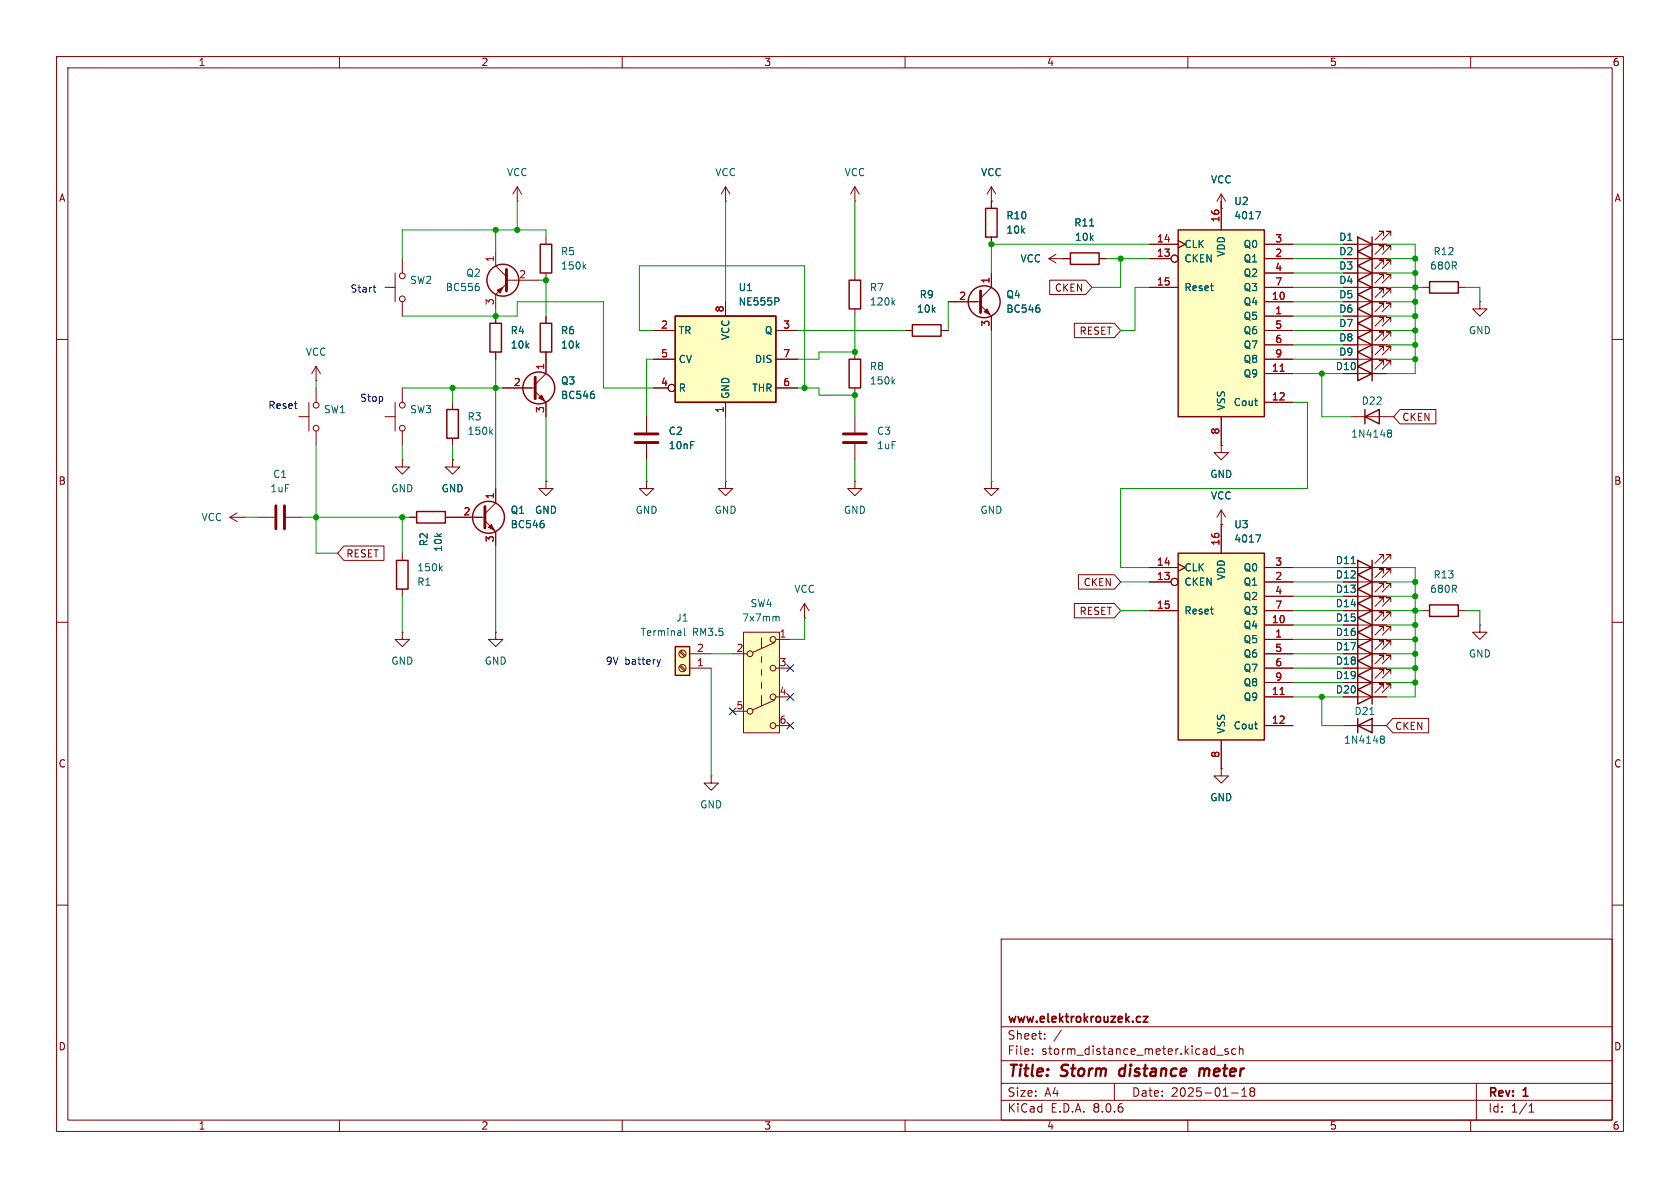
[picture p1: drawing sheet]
<svg xmlns="http://www.w3.org/2000/svg" width="297mm" height="210mm" viewBox="0 0 297 210" stroke-linecap="round" stroke-linejoin="round" font-family="sans-serif">
<g fill="none" stroke="#840000" stroke-width=".18">
<path d="M10 10h277v190h-277zM12 12h273v186h-273zM60 10v2M110 10v2M160 10v2M210 10v2M260 10v2M10 60h2M151.1 48.3v1.2M151.1 54.6v1.3M160 58.4h1.3M166.4 58.4h1.2"/>
<path d="M285 60h2M68.1 73.7h1.7M69.8 71.1v5.1M71.1 68.6v2.5M71.1 76.2v2.5M114.3 73.7v2.8M114.3 78.5v2.8M151.1 73.7v2.8M151.1 78.5v2.8M71.1 81.3v1.3h1.3l-1.3 1.2-1.3-1.2h1.3M71.1 81.3h.1M114.3 85.1v1.3h1.3l-1.3 1.2-1.3-1.2h1.3"/>
<path d="M114.3 85.1h.1M10 110h2M251.5 108h1.2M257.8 108h1.3M261.6 110.5v1.3h1.3l-1.3 1.2-1.3-1.2h1.3M261.6 110.5h.1M285 110h2M10 160h2M285 160h2M177 166h108v32h-108zM60 198v2M110 198v2"/>
<path d="M160 198v2M177 194.5h108M177 191.5h108M177 187.5h108M177 181.5h108M182.5 186.3v.1M182.5 185.5v.1M184.7 183.6v.1M184.7 182.8v.1M187.6 182.1l-1.3 2M197 191.5v3M210 198v2"/>
<path d="M215.1 186.5h1.1M217.1 185.5l-.4-.1-.2 .2 .1 .2 .5 .2v.3h-.6M217.7 193.2h1.2M218.5 185.5l-.5-.1-.3 .3v.4l.2 .2h.6M219.1 185.5l.2-.1 .4 .1v.9M219.1 184.9v1.5M219.5 193.8h.9M219.5 192.7l.5-.4v1.5M221.2 192.9l-.2 .3v.3l.2 .3 .5-.1 .1-.2-.1-.4-.2-.2M221.2 192.9l-.2-.2 .2-.4 .5 .1 .1 .2-.3 .3M221.2 192.9h.3M260 198v2"/>
<path d="M261 191.5v6.5M270.3 196.6h.9M270.3 195.5l.4-.4v1.5"/>
<circle cx="71.1" cy="71.6" r=".51"/>
<circle cx="71.1" cy="75.7" r=".51"/>
</g>
<path d="M198 189.1l-.2 .7 .4 .4M212.1 188.9l-.1 1.3M212.9 189a.57 .57 0 0 0-.8 .1M213 189.2l-.2 1" fill="none" stroke="#840000" stroke-width=".4"/>
<path d="M202.1 179.7h.8l-.8 1h.8" fill="none" stroke="#840000" stroke-width=".3"/>
<path d="M112.3 78.2h4M112.3 76.7h4M149.1 78.2h4.1M149.1 76.7h4.1" fill="none" stroke="#840000" stroke-width=".51"/>
<path d="M150.1 49.5h2v5.1h-2zM161.3 57.4h5.1v2h-5.1zM252.7 106.9h5.1v2.1h-5.1z" fill="none" stroke="#840000" stroke-width=".25"/>
<path d="M157.8 53.4l.4 .5M158.2 53.1l-.5 .5" fill="none" stroke="#006464" stroke-width=".18"/>
<path d="M119.4 55.9h17.8v15.2h-17.8z" fill="#ffffc2"/>
<path d="M119.4 55.9h17.8v15.2h-17.8zM189.2 44.7h5.1v2h-5.1z" fill="none" stroke="#840000" stroke-width=".25"/>
<g fill="none" stroke="#840000" stroke-width=".18">
<path d="M115.6 58.4h3.8M128.3 53.3v2.6M137.2 58.4h3.8M185.4 45.7h3.8M185.4 45.7l1.3 .8M186.7 45l-1.3 .7M188 45.7h.1M194.3 45.7h1.3M115.6 68.6h2.5M115.6 63.5h3.8M128.3 71.1v2.6M137.2 68.6h3.8"/>
<path d="M137.2 63.5h3.8M142.2 109.2h.1M142.2 106.7l-.7 1.3M142.2 106.7v2.5M142.2 106.7l.8 1.3"/>
<circle cx="118.7" cy="68.6" r=".63"/>
</g>
<path d="M192.6 39.9h.8M137.6 52.7l.1 .2-.1 .4" fill="none" stroke="#006464" stroke-width=".18"/>
<path d="M119.4 114.3h2.5v5.1h-2.5z" fill="#ffffc2"/>
<path d="M240 41.9l2.6 1.3-2.6 1.3zM242.6 41.9v2.6M119.4 114.3h2.5v5.1h-2.5z" fill="none" stroke="#840000" stroke-width=".25"/>
<g fill="none" stroke="#840000" stroke-width=".18">
<path d="M237.5 43.2h7.6M244.6 41.7v-.8h-.8h.8l-1.5 1.5M245.9 41.7v-.8h-.8h.8l-1.6 1.5M120.1 115.2l.9 .9M120.1 117.8l.9 .8M120.3 115.1l.9 .8M120.3 117.6l.9 .8M121.9 118.1h3.8M121.9 115.6h3.8M125.7 137.2v1.2h1.3l-1.3 1.3-1.2-1.3h1.2M125.7 137.2h.1"/>
<circle cx="120.6" cy="118.1" r=".63"/>
<circle cx="120.6" cy="115.6" r=".63"/>
</g>
<path d="M121 111.1v1.1l.2 .1" fill="none" stroke="#006464" stroke-width=".18"/>
<path d="M131.4 111.8h6.4v17.7h-6.4z" fill="#ffffc2"/>
<g fill="none" stroke="#840000" stroke-width=".18">
<path d="M128.3 35.6h.1M128.3 33l-.8 1.3M128.3 33v2.6M128.3 33l.7 1.3M151.1 35.6h.1M151.1 33l-.7 1.3M151.1 33v2.6M151.1 33l.8 1.3M215.9 36.8h.1M215.9 34.3l-.8 1.3M215.9 34.3v2.5M215.9 34.3l.8 1.3"/>
<path d="M244.6 59.4v-.7h-.8h.8l-1.5 1.5M245.9 59.4v-.7h-.8h.8l-1.6 1.5M88.9 68.6h5.7M94.6 69.2l1.9 1.9v2.6M96.5 63.5v2.5l-1.9 1.9M237.5 61h7.6M129.5 115.6h2.6M131.4 111.8h6.4v17.7h-6.4zM134.6 112.8v1.8M134.6 116.1v1M134.6 118.4v1M137 113.6l-3.9 1.7"/>
<path d="M137.2 113h2.5M137.2 118.1h2.5M129.5 125.7h2.6M134.6 120.7v1M134.6 122.9v1.8M137 123.7l-3.9 1.8M137.2 123.2h2.5M137.2 128.3h2.5"/>
<circle cx="132.6" cy="115.6" r=".51"/>
<circle cx="136.7" cy="118.1" r=".51"/>
<circle cx="136.7" cy="113" r=".51"/>
<circle cx="132.6" cy="125.7" r=".51"/>
<circle cx="136.7" cy="123.2" r=".51"/>
<circle cx="136.7" cy="128.3" r=".51"/>
</g>
<path d="M105 69.7l.1 .2-.1 .5M137.4 109l.3 .1v.7" fill="none" stroke="#006464" stroke-width=".18"/>
<g fill="none" stroke="#840000" stroke-width=".25">
<path d="M240 59.7l2.6 1.3-2.6 1.2zM242.6 59.7v2.5"/>
<circle cx="95.2" cy="68.6" r="2.82"/>
</g>
<path d="M94.6 66.7v3.8" fill="none" stroke="#840000" stroke-width=".51"/>
<path d="M95.8 69.9l.5 1-1.1-.5z" fill="#840000" stroke="#840000" stroke-width=".18"/>
<path d="M208.3 40.6h15.2v33.1h-15.2z" fill="#ffffc2"/>
<g fill="none" stroke="#840000" stroke-width=".25">
<path d="M174.2 36.8h2.1v5.1h-2.1zM86.6 57.2h2v5h-2zM95.5 57.2h2v5h-2zM95.5 43.2h2v5.1h-2zM208.3 40.6h15.2v33.1h-15.2zM240 49.5l2.6 1.3-2.6 1.3zM240 57.2l2.6 1.2-2.6 1.3zM240 52.1l2.6 1.2-2.6 1.3zM240 54.6l2.6 1.3-2.6 1.3zM240 44.5l2.6 1.2-2.6 1.3zM242.6 44.5v2.5M242.6 49.5v10.2"/>
<path d="M252.7 49.8h5.1v2h-5.1zM79 72.4h2v5.1h-2zM150.1 63.5h2v5.1h-2zM240 64.8l2.6 1.2-2.6 1.3zM240 62.2l2.6 1.3-2.6 1.3zM241.3 73.7l2.5-1.3v2.5zM241.3 72.4v2.5M242.6 62.2v5.1M70.1 99.1h2v5h-2zM73.7 90.4h5v2.1h-5zM240 99.1l2.6 1.2-2.6 1.3zM242.6 99.1v25.4"/>
<path d="M240 119.4l2.6 1.3-2.6 1.2zM240 104.1l2.6 1.3-2.6 1.3zM240 109.2l2.6 1.3-2.6 1.3zM240 101.6l2.6 1.3-2.6 1.2zM240 106.7l2.6 1.3-2.6 1.2zM240 111.8l2.6 1.2-2.6 1.3zM240 116.8l2.6 1.3-2.6 1.3zM240 114.3l2.6 1.3-2.6 1.2zM240 121.9l2.6 1.3-2.6 1.3zM240 128.3l2.6-1.3v2.5zM240 127v2.5"/>
<circle cx="88.9" cy="49.5" r="2.82"/>
<circle cx="174" cy="53.3" r="2.82"/>
<circle cx="86.4" cy="91.4" r="2.82"/>
</g>
<g fill="none" stroke="#840000" stroke-width=".18">
<path d="M91.4 35.6h.1M91.4 33l-.7 1.3M91.4 33v2.6M91.4 33l.8 1.3M175.3 35.6h.1M175.3 33v3.8M175.3 33l-.8 1.3M175.3 33l.7 1.3M215.9 35.6v5M68.1 50.8h1.7M69.8 48.3v5M71.1 45.7v2.6"/>
<path d="M71.1 53.3v2.6M87.6 44.5v2.5l1.9 1.9M87.6 55.9v1.3M89.5 50.2l-1.9 1.9v2.5M89.5 49.5h5.7M96.5 41.9v1.3M96.5 48.3v1.2M96.5 55.9v1.3M167.6 53.3h5.8M173.4 54l1.9 1.9v2.5M175.3 48.3v2.5l-1.9 1.9M175.3 41.9v1.3"/>
<path d="M203.2 45.7h3.8M203.2 43.2h5.1M203.2 50.8h5.1M208.3 42.5l1.2 .7-1.2 .6M223.5 55.9h5.1M223.5 53.3h5.1M223.5 45.7h5.1M223.5 43.2h5.1M223.5 50.8h5.1M223.5 48.3h5.1M223.5 58.4h5.1M237.5 55.9h7.6"/>
<path d="M237.5 53.3h7.6M237.5 45.7h7.6M237.5 50.8h7.6M237.5 58.4h7.6M244.6 49.3v-.8h-.8h.8l-1.5 1.5M244.6 56.9v-.8h-.8h.8l-1.5 1.6M244.6 51.8v-.7h-.8h.8l-1.5 1.5M244.6 54.4v-.8h-.8h.8l-1.5 1.5M244.6 44.2v-.8h-.8h.8l-1.5 1.6M245.9 49.3v-.8h-.8h.8l-1.6 1.5M245.9 56.9v-.8h-.8h.8l-1.6 1.6M245.9 51.8v-.7h-.8h.8l-1.6 1.5"/>
<path d="M245.9 54.4v-.8h-.8h.8l-1.6 1.5M245.9 44.2v-.8h-.8h.8l-1.6 1.6M251.5 50.8h1.2M257.8 50.8h1.3M261.6 53.3v1.3h1.3l-1.3 1.3-1.3-1.3h1.3M261.6 53.3h.1M52.8 73.7h1.8M54.6 71.1v5.1M55.9 67.3h.1M55.9 64.8v2.5M55.9 68.6v2.5M55.9 76.2v2.5"/>
<path d="M55.9 64.8l-.8 1.2M55.9 64.8l.7 1.2M80 71.1v1.3M80 77.5v1.2M87.6 62.2v1.3M96.5 62.2v1.3M151.1 62.2v1.3M151.1 68.6v1.3M215.9 78.7v1.3h1.3l-1.3 1.3-1.3-1.3h1.3M215.9 78.7h.1M215.9 73.7v5M223.5 66h5.1"/>
<path d="M223.5 71.1h5.1M223.5 61h5.1M223.5 63.5h5.1M237.5 66h7.6M237.5 63.5h7.6M238.8 73.7h7.6M244.6 64.5v-.7h-.8h.8l-1.5 1.5M244.6 62v-.8h-.8h.8l-1.5 1.5M245.9 64.5v-.7h-.8h.8l-1.6 1.5M245.9 62v-.8h-.8h.8l-1.6 1.5M40.6 91.4l1.3 .8M40.6 91.4h2.6"/>
<path d="M41.9 90.7l-1.3 .7M43.2 91.4h.1M45.7 91.4h2.8M50.5 91.4h2.8M71.1 97.8v1.3M72.4 91.4h1.3M78.7 91.4h7M80 81.3v1.3h1.3l-1.3 1.2-1.3-1.2h1.3M80 81.3h.1M85.7 92.1l1.9 1.9v2.5M87.6 86.4v2.5l-1.9 1.9M96.5 85.1v1.3h1.3l-1.3 1.2-1.3-1.2h1.3"/>
<path d="M96.5 85.1h.1M151.1 85.1v1.3h1.3l-1.3 1.2-1.2-1.2h1.2M151.1 85.1h.1M175.3 85.1v1.3h1.2l-1.2 1.2-1.3-1.2h1.3M175.3 85.1h.1M215.9 92.7h.1M215.9 90.2v2.5M215.9 90.2l-.8 1.2M215.9 90.2l.8 1.2M244.6 98.8v-.8h-.8h.8l-1.5 1.6M245.9 98.8v-.8h-.8h.8l-1.6 1.6M71.1 111.8v1.2h1.3l-1.3 1.3-1.3-1.3h1.3"/>
<path d="M71.1 111.8h.1M71.1 104.1v1.3M237.5 105.4h7.6M237.5 110.5h7.6M237.5 102.9h7.6M237.5 100.3h7.6M237.5 108h7.6M237.5 113h7.6M237.5 118.1h7.6M237.5 115.6h7.6M244.6 119.1v-.7h-.8h.8l-1.5 1.5M244.6 103.9v-.8h-.8h.8l-1.5 1.5"/>
<path d="M244.6 109v-.8h-.8h.8l-1.5 1.5M244.6 101.3v-.7h-.8h.8l-1.5 1.5M244.6 106.4v-.7h-.8h.8l-1.5 1.5M244.6 111.5v-.8h-.8h.8l-1.5 1.6M244.6 116.6v-.8h-.8h.8l-1.5 1.5M244.6 114v-.7h-.8h.8l-1.5 1.5M245.9 119.1v-.7h-.8h.8l-1.6 1.5M245.9 103.9v-.8h-.8h.8l-1.6 1.5M245.9 109v-.8h-.8h.8l-1.6 1.5M245.9 101.3v-.7h-.8h.8l-1.6 1.5M245.9 106.4v-.7h-.8h.8l-1.6 1.5M245.9 111.5v-.8h-.8h.8l-1.6 1.6"/>
<path d="M245.9 116.6v-.8h-.8h.8l-1.6 1.5M245.9 114v-.7h-.8h.8l-1.6 1.5M215.9 135.9v1.3h1.3l-1.3 1.2-1.3-1.2h1.3M215.9 135.9h.1M237.5 120.7h7.6M237.5 123.2h7.6M237.5 128.3h7.6M244.6 121.7v-.8h-.8h.8l-1.5 1.5M245.9 121.7v-.8h-.8h.8l-1.6 1.5"/>
<circle cx="71.1" cy="48.8" r=".51"/>
<circle cx="71.1" cy="52.8" r=".51"/>
<circle cx="207.6" cy="45.7" r=".63"/>
<circle cx="55.9" cy="75.7" r=".51"/>
<circle cx="55.9" cy="71.6" r=".51"/>
</g>
<path d="M226.3 65.6h.7" fill="none" stroke="#a90000" stroke-width=".18"/>
<g fill="none" stroke="#006464" stroke-width=".18">
<path d="M222 37.4h.9l-.6 1.3M84.6 50.7l.1 .1-.1 .5M103.2 47.1l.4 .5M103.6 46.7l-.5 .5M183.7 54.5l.1 .1-.1 .5M86.7 76.3l.4 .5M87.1 75.9l-.5 .5M157.8 67.4l.4 .5M158.2 67l-.5 .5M245.4 76.5l.1 .1M245.4 76.1l.4-.1 .2 .1v.2l-.2 .3M245.5 76.6h.3"/>
<path d="M245.5 76.6h-.1M245.8 76.6l.2 .2v.4l-.2 .1-.4-.1M96.1 92.6l.1 .1-.1 .5M238.9 99.6h.7M77.8 100.4l.4 .5M78.2 100.1l-.5 .4M242.2 126.3h.7M244.1 130.6l.2 .1M244.1 130.2l.4-.1 .2 .1v.2l-.2 .3M244.3 130.7h.2M244.3 130.7h-.2M244.5 130.7l.2 .2v.4l-.2 .1-.4-.1"/>
</g>
<path d="M89.5 47.6v3.8M173.4 51.4v3.8M48.8 89.4v4.1M50.3 89.4v4.1M85.7 89.5v3.8" fill="none" stroke="#840000" stroke-width=".51"/>
<g fill="#840000" stroke="#840000" stroke-width=".18">
<path d="M174 55.1l.5-.5 .5 1z"/>
<path d="M87.9 51.3l1-.5-.5 1z"/>
<path d="M86.9 92.7l.5 1-1-.5z"/>
</g>
<path d="M208.3 97.8h15.2v33h-15.2z" fill="#ffffc2"/>
<path d="M240 47l2.6 1.3-2.6 1.2zM242.6 47v2.5M208.3 97.8h15.2v33h-15.2z" fill="none" stroke="#840000" stroke-width=".25"/>
<g fill="none" stroke="#840000" stroke-width=".18">
<path d="M175.3 35.6h.1M175.3 35.6v1.2M215.9 36.8h.1M215.9 35.6v5M87.6 55.9v1.3M96.5 55.9v1.3M115.6 58.4h3.8M128.3 53.3v2.6M137.2 58.4h3.8M160 58.4h1.3M166.4 58.4h1.2M167.6 53.3h5.1"/>
<path d="M175.3 41.9v1.3M175.3 48.3v2.5M175.3 55.9v2.5M185.6 49.5h6.3l1.1 1.3-1.1 1.3h-6.3zM188 45.7h.1M188 45.7h1.2M189.9 57.1h7.1l1.1 1.3-1.1 1.3h-7.1zM194.3 45.7h1.3M203.2 45.7h3.8M203.2 43.2h5.1M203.2 50.8h5.1M208.3 42.5l1.2 .7-1.2 .6"/>
<path d="M223.5 48.3h5.1M223.5 58.4h5.1M223.5 45.7h5.1M223.5 53.3h5.1M223.5 43.2h5.1M223.5 55.9h5.1M223.5 50.8h5.1M237.5 48.3h7.6M237.5 58.4h2.5M237.5 45.7h2.5M237.5 53.3h2.5M237.5 43.2h2.5"/>
<path d="M237.5 55.9h2.5M237.5 50.8h2.5M242.6 58.4h2.5M242.6 45.7h2.5M242.6 53.3h2.5M242.6 43.2h2.5M242.6 55.9h2.5M242.6 50.8h2.5M244.6 46.7v-.7h-.8h.8l-1.5 1.5M245.9 46.7v-.7h-.8h.8l-1.6 1.5M87.6 62.2v1.3M88.9 68.6h5.1"/>
<path d="M96.5 62.2v3.8M96.5 71.1v2.6M114.3 73.7v2.8M114.3 78.5v2.8M115.6 63.5h3.8M115.6 68.6h2.5M128.3 71.1v2.6M137.2 63.5h3.8M137.2 68.6h3.8M215.9 78.7h.1M215.9 73.7v5M223.5 66h5.1"/>
<path d="M223.5 71.1h5.1M223.5 61h5.1M223.5 63.5h5.1M237.5 66h2.5M237.5 61h2.5M237.5 63.5h2.5M242.6 66h2.5M242.6 61h2.5M242.6 63.5h2.5M247.5 72.4h6.3v2.5h-6.3l-1.1-1.2zM60.8 96.5h7.1v2.6h-7.1l-1.1-1.3zM72.4 91.4h1.3"/>
<path d="M78.7 91.4h6.4M80 81.3h.1M87.6 86.4v2.5M87.6 94v2.5M96.5 85.1h.1M128.3 85.1v1.3h1.2l-1.2 1.2-1.3-1.2h1.3M128.3 85.1h.1M208.3 99.7l1.2 .6-1.2 .7M215.9 92.7h.1M215.9 92.7v5.1M87.6 111.8v1.2h1.3l-1.3 1.3-1.2-1.3h1.2M87.6 111.8h.1"/>
<path d="M189.9 106.7h7.1l1.1 1.3-1.1 1.2h-7.1zM190.7 101.6h6.3l1.1 1.3-1.1 1.2h-6.3zM203.2 102.9h3.8M203.2 100.3h5.1M203.2 108h5.1M223.5 113h5.1M223.5 110.5h5.1M223.5 102.9h5.1M223.5 100.3h5.1M223.5 108h5.1M223.5 105.4h5.1M223.5 115.6h5.1"/>
<path d="M223.5 118.1h5.1M237.5 113h2.5M237.5 110.5h2.5M237.5 102.9h2.5M237.5 100.3h2.5M237.5 108h2.5M237.5 105.4h2.5M237.5 115.6h2.5M237.5 118.1h2.5M242.6 113h2.5M242.6 110.5h2.5M242.6 102.9h2.5"/>
<path d="M242.6 100.3h2.5M242.6 108h2.5M242.6 105.4h2.5M242.6 115.6h2.5M242.6 118.1h2.5M215.9 135.9h.1M215.9 130.8v5.1M223.5 123.2h5.1M223.5 128.3h5.1M223.5 120.7h5.1M237.5 123.2h2.5M237.5 120.7h2.5"/>
<path d="M242.6 123.2h2.5M242.6 120.7h2.5M246.2 127h6.4v2.5h-6.4l-1.1-1.2z"/>
<circle cx="207.6" cy="45.7" r=".63"/>
<circle cx="118.7" cy="68.6" r=".63"/>
<circle cx="207.6" cy="102.9" r=".63"/>
</g>
<path d="M226.3 65.6h.7M226.3 122.8h.7" fill="none" stroke="#a90000" stroke-width=".18"/>
<path d="M192.6 39.9h.8M222 37.4h.9l-.6 1.3M137.6 52.7l.1 .2-.1 .4M183.7 54.5l.1 .1-.1 .5M105 69.7l.1 .2-.1 .5M96.1 92.6l.1 .1-.1 .5M222 94.6h.9l-.6 1.2M238.9 99.6h.7" fill="none" stroke="#006464" stroke-width=".18"/>
<path d="M66 50.8h.4M66.1 51.5l.3 .1M116.8 116.6l-.3 .8" fill="none" stroke="#0000c2" stroke-width=".18"/>
<g fill="none" stroke="#009600" stroke-width=".18">
<path d="M91.4 35.6v5M128.3 35.6v17.7M151.1 35.6v12.7M215.9 35.6v1.2M71.1 55.9h20.3v-2.6h15.3v15.3h8.9M87.6 40.6v3.9M87.6 54.6v1.3M95.2 49.5h1.3v6.4M96.5 41.9v-1.3h-25.4v5.1M115.6 58.4h-2.6v-11.4h29.2v21.6M141 58.4h19M151.1 55.9v6.3h-6.3v1.3h-3.8"/>
<path d="M167.6 53.3v5.1M175.3 58.4v26.7M195.6 45.7h7.6M198.1 45.7v5.1h-5.1M203.2 50.8h-2.5v7.6h-2.6M203.2 43.2h-27.9v5.1M228.6 45.7h8.9M228.6 50.8h8.9M228.6 58.4h8.9M228.6 53.3h8.9M228.6 55.9h8.9M228.6 43.2h8.9"/>
<path d="M228.6 48.3h8.9M245.1 45.7h5.1M245.1 50.8h6.4M245.1 58.4h5.1M245.1 43.2h5.1v22.8h-5.1M245.1 53.3h5.1M245.1 55.9h5.1M245.1 48.3h5.1M259.1 50.8h2.5v2.5M55.9 78.7v19.1h3.8M55.9 67.3v1.3M71.1 78.7v2.6"/>
<path d="M71.1 68.6h17.8M80 68.6v2.5M80 78.7v2.6M87.6 63.5v22.9M96.5 73.7v11.4M115.6 63.5h-1.3v10.2M128.3 73.7v11.4M141 68.6h3.8v1.3h6.3v3.8M228.6 63.5h8.9M228.6 71.1h2.5v15.3h-33v13.9h5.1M228.6 66h8.9M228.6 61h8.9"/>
<path d="M233.7 66v7.7h5.1M245.1 63.5h5.1M245.1 61h5.1M43.2 91.4h2.5M53.3 91.4h19.1M71.1 91.4v6.4M87.6 96.5v15.3M114.3 81.3v3.8M151.1 81.3v3.8M71.1 105.4v6.4M125.7 115.6h3.8M125.7 118.1v19.1"/>
<path d="M142.2 109.2v3.8h-2.5M198.1 108h5.1M198.1 102.9h5.1M228.6 108h8.9M228.6 100.3h8.9M228.6 115.6h8.9M228.6 118.1h8.9M228.6 113h8.9M228.6 110.5h8.9M228.6 105.4h8.9M228.6 102.9h8.9M245.1 100.3h5.1v22.9h-5.1"/>
<path d="M245.1 108h6.4M245.1 115.6h5.1M245.1 118.1h5.1M245.1 113h5.1M245.1 110.5h5.1M245.1 105.4h5.1M245.1 102.9h5.1M259.1 108h2.5v2.5M228.6 123.2h8.9M228.6 120.7h8.9M233.7 123.2v5.1h3.8M245.1 120.7h5.1"/>
</g>
<path d="M139.1 117.5l1.2 1.2M140.3 117.5l-1.2 1.2M128.9 125.1l1.2 1.2M130.1 125.1l-1.2 1.2M139.1 122.6l1.2 1.2M139.1 127.7l1.2 1.2M140.3 122.6l-1.2 1.2M140.3 127.7l-1.2 1.2" fill="none" stroke="#000084" stroke-width=".18"/>
<g fill="#009600" stroke="#009600" stroke-width=".18">
<circle cx="151.1" cy="62.2" r=".46"/>
<circle cx="142.2" cy="68.6" r=".46"/>
<circle cx="198.1" cy="45.7" r=".46"/>
<circle cx="175.3" cy="43.2" r=".46"/>
<circle cx="151.1" cy="69.9" r=".46"/>
<circle cx="233.7" cy="123.2" r=".46"/>
<circle cx="250.2" cy="53.3" r=".46"/>
<circle cx="250.2" cy="50.8" r=".46"/>
<circle cx="250.2" cy="48.3" r=".46"/>
<circle cx="250.2" cy="55.9" r=".46"/>
<circle cx="250.2" cy="45.7" r=".46"/>
<circle cx="55.9" cy="91.4" r=".46"/>
<circle cx="71.1" cy="91.4" r=".46"/>
<circle cx="80" cy="68.6" r=".46"/>
<circle cx="250.2" cy="113" r=".46"/>
<circle cx="250.2" cy="108" r=".46"/>
<circle cx="250.2" cy="102.9" r=".46"/>
<circle cx="250.2" cy="105.4" r=".46"/>
<circle cx="250.2" cy="118.1" r=".46"/>
<circle cx="250.2" cy="115.6" r=".46"/>
<circle cx="250.2" cy="120.7" r=".46"/>
<circle cx="250.2" cy="110.5" r=".46"/>
<circle cx="87.6" cy="55.9" r=".46"/>
<circle cx="87.6" cy="68.6" r=".46"/>
<circle cx="96.5" cy="49.5" r=".46"/>
<circle cx="87.6" cy="40.6" r=".46"/>
<circle cx="91.4" cy="40.6" r=".46"/>
<circle cx="233.7" cy="66" r=".46"/>
<circle cx="250.2" cy="63.5" r=".46"/>
<circle cx="250.2" cy="61" r=".46"/>
<circle cx="250.2" cy="58.4" r=".46"/>
</g>
<g font-size="2.8" fill="#840000">
<text x="178" y="190.9">Title:</text>
<text x="187.7" y="190.9">Storm</text>
<text x="198.7" y="190.9">distance</text>
<text x="213.6" y="190.9">meter</text>
</g>
<g font-size="2.1" fill="#840000">
<text x="178" y="184">Sheet:</text>
<text x="178" y="181.2">www.elektrokrouzek.cz</text>
<text x="178" y="186.7">File:</text>
<text x="184.1" y="186.7">storm_distance_meter.kicad_sch</text>
<text x="178" y="196.9">KiCad</text>
<text x="178" y="194.1">Size:</text>
<text x="184.7" y="194.1">A4</text>
<text x="185.7" y="196.9">E.D.A.</text>
<text x="193.3" y="196.9">8.0.6</text>
<text x="200" y="194.1">Date:</text>
<text x="207" y="194.1">2025-01-18</text>
<text x="263" y="194.3">Rev:</text>
<text x="263" y="196.9">Id:</text>
<text x="267.1" y="196.9">1/1</text>
<text x="269.4" y="194.3">1</text>
</g>
<g font-size="1.8" fill="#840000">
<text x="35" y="11.9">1</text>
<text x="85" y="11.9">2</text>
<text x="135" y="11.9">3</text>
<text x="185" y="11.9">4</text>
<text x="235" y="11.9">5</text>
<text x="285" y="11.9">6</text>
<text x="10.3" y="35.9">A</text>
<text x="285.3" y="35.9">A</text>
<text x="186.4" y="51.8">CKEN</text>
<text x="190.7" y="59.4">RESET</text>
<text x="247.8" y="74.6">CKEN</text>
<text x="10.3" y="85.9">B</text>
<text x="285.3" y="85.9">B</text>
<text x="61.1" y="98.7">RESET</text>
<text x="191.5" y="103.8">CKEN</text>
<text x="190.7" y="108.9">RESET</text>
<text x="246.5" y="129.2">CKEN</text>
<text x="10.3" y="135.9">C</text>
<text x="285.3" y="135.9">C</text>
<text x="10.3" y="185.9">D</text>
<text x="285.3" y="185.9">D</text>
<text x="35" y="199.9">1</text>
<text x="85" y="199.9">2</text>
<text x="135" y="199.9">3</text>
<text x="185" y="199.9">4</text>
<text x="235" y="199.9">5</text>
<text x="285" y="199.9">6</text>
</g>
<g font-size="1.8" fill="#006464">
<text x="89.5" y="31.3">VCC</text>
<text x="126.4" y="31.3">VCC</text>
<text x="149.2" y="31.3">VCC</text>
<text x="173.3" y="31.3">VCC</text>
<text x="214" y="32.6">VCC</text>
<text x="177.8" y="41.5">10k</text>
<text x="177.8" y="39">R10</text>
<text x="189.8" y="40.2">R11</text>
<text x="218.1" y="36.4">U2</text>
<text x="218.1" y="39">4017</text>
<text x="99.1" y="45.3">R5</text>
<text x="99.1" y="47.9">150k</text>
<text x="180.3" y="46.6">VCC</text>
<text x="189.9" y="42.8">10k</text>
<text x="209.3" y="46.6">CKEN</text>
<text x="209.3" y="44">CLK</text>
<text x="216.8" y="45.5" transform="rotate(-90 216.8 45.5)">VDD</text>
<text x="219.8" y="46.6">Q1</text>
<text x="219.8" y="44">Q0</text>
<text x="236.7" y="42.8">D1</text>
<text x="236.7" y="45.3">D2</text>
<text x="236.7" y="47.9">D3</text>
<text x="252.7" y="47.9">680R</text>
<text x="253.3" y="45.3">R12</text>
<text x="72.4" y="50.4">SW2</text>
<text x="78.7" y="51.7">BC556</text>
<text x="82.3" y="49.1">Q2</text>
<text x="130.5" y="51.7">U1</text>
<text x="153.7" y="51.7">R7</text>
<text x="162.5" y="52.9">R9</text>
<text x="177.8" y="52.9">Q4</text>
<text x="209.3" y="51.7">Reset</text>
<text x="219.8" y="49.1">Q2</text>
<text x="219.8" y="51.7">Q3</text>
<text x="236.7" y="50.4">D4</text>
<text x="236.7" y="52.9">D5</text>
<text x="90.2" y="59.3">R4</text>
<text x="99.1" y="59.3">R6</text>
<text x="119.9" y="59.3">TR</text>
<text x="130.5" y="54.2">NE555P</text>
<text x="135.1" y="59.3">Q</text>
<text x="153.7" y="54.2">120k</text>
<text x="162" y="55.5">10k</text>
<text x="177.8" y="55.5">BC546</text>
<text x="219.8" y="56.7">Q5</text>
<text x="219.8" y="54.2">Q4</text>
<text x="219.8" y="59.3">Q6</text>
<text x="236.7" y="58">D7</text>
<text x="236.7" y="55.5">D6</text>
<text x="259.6" y="59.3">GND</text>
<text x="54" y="63.1">VCC</text>
<text x="90.2" y="61.8">10k</text>
<text x="99.1" y="61.8">10k</text>
<text x="119.9" y="64.4">CV</text>
<text x="129.1" y="60.2" transform="rotate(-90 129.1 60.2)">VCC</text>
<text x="133.4" y="64.4">DIS</text>
<text x="153.7" y="65.6">R8</text>
<text x="219.8" y="61.8">Q7</text>
<text x="219.8" y="64.4">Q8</text>
<text x="236.1" y="65.6">D10</text>
<text x="236.7" y="60.6">D8</text>
<text x="236.7" y="63.1">D9</text>
<text x="99.1" y="70.7">BC546</text>
<text x="99.1" y="68.2">Q3</text>
<text x="119.9" y="69.4">R</text>
<text x="129.1" y="70.6" transform="rotate(-90 129.1 70.6)">GND</text>
<text x="132.9" y="69.4">THR</text>
<text x="153.7" y="68.2">150k</text>
<text x="218" y="72">Cout</text>
<text x="219.8" y="66.9">Q9</text>
<text x="240.6" y="71.7">D22</text>
<text x="57.2" y="73.3">SW1</text>
<text x="72.4" y="73.3">SW3</text>
<text x="82.6" y="74.5">R3</text>
<text x="82.6" y="77.1">150k</text>
<text x="118.1" y="77.1">C2</text>
<text x="154.9" y="77.1">C3</text>
<text x="216.8" y="72.6" transform="rotate(-90 216.8 72.6)">VSS</text>
<text x="238.8" y="77.6">1N4148</text>
<text x="118.1" y="79.6">10nF</text>
<text x="154.9" y="79.6">1uF</text>
<text x="47.7" y="87.2">1uF</text>
<text x="48.2" y="84.7">C1</text>
<text x="69.1" y="87.2">GND</text>
<text x="78" y="87.2">GND</text>
<text x="213.9" y="84.7">GND</text>
<text x="214" y="88.5">VCC</text>
<text x="35.5" y="92.3">VCC</text>
<text x="90.2" y="93.6">BC546</text>
<text x="90.2" y="91">Q1</text>
<text x="94.5" y="91">GND</text>
<text x="112.3" y="91">GND</text>
<text x="126.2" y="91">GND</text>
<text x="149.1" y="91">GND</text>
<text x="173.2" y="91">GND</text>
<text x="218.1" y="93.6">U3</text>
<text x="73.7" y="101.2">150k</text>
<text x="75.8" y="96.7" transform="rotate(-90 75.8 96.7)">R2</text>
<text x="78.3" y="97.6" transform="rotate(-90 78.3 97.6)">10k</text>
<text x="209.3" y="101.2">CLK</text>
<text x="218.1" y="96.1">4017</text>
<text x="219.8" y="101.2">Q0</text>
<text x="236.1" y="99.9">D11</text>
<text x="73.7" y="103.7">R1</text>
<text x="132.6" y="107.5">SW4</text>
<text x="140.3" y="105">VCC</text>
<text x="209.3" y="103.7">CKEN</text>
<text x="216.8" y="102.6" transform="rotate(-90 216.8 102.6)">VDD</text>
<text x="219.8" y="103.7">Q1</text>
<text x="219.8" y="106.3">Q2</text>
<text x="236.1" y="105">D13</text>
<text x="236.1" y="102.5">D12</text>
<text x="236.1" y="107.5">D14</text>
<text x="252.7" y="105">680R</text>
<text x="253.3" y="102.5">R13</text>
<text x="113.1" y="112.6">Terminal</text>
<text x="119.5" y="110.1">J1</text>
<text x="122.4" y="112.6">RM3.5</text>
<text x="131.1" y="110.1">7x7mm</text>
<text x="209.3" y="108.8">Reset</text>
<text x="219.8" y="113.9">Q5</text>
<text x="219.8" y="111.4">Q4</text>
<text x="219.8" y="108.8">Q3</text>
<text x="236.1" y="110.1">D15</text>
<text x="236.1" y="112.6">D16</text>
<text x="69.1" y="117.7">GND</text>
<text x="85.6" y="117.7">GND</text>
<text x="219.8" y="116.4">Q6</text>
<text x="219.8" y="119">Q7</text>
<text x="236.1" y="117.7">D18</text>
<text x="236.1" y="115.2">D17</text>
<text x="259.6" y="116.4">GND</text>
<text x="219.8" y="124.1">Q9</text>
<text x="219.8" y="121.5">Q8</text>
<text x="236.1" y="120.2">D19</text>
<text x="236.1" y="122.8">D20</text>
<text x="216.8" y="129.8" transform="rotate(-90 216.8 129.8)">VSS</text>
<text x="218" y="129.1">Cout</text>
<text x="237.5" y="131.7">1N4148</text>
<text x="239.4" y="126.6">D21</text>
<text x="123.7" y="143.1">GND</text>
<text x="213.9" y="141.8">GND</text>
</g>
<g font-size="1.8" fill="#a90000">
<text x="215.6" y="39.4" transform="rotate(-90 215.6 39.4)">16</text>
<text x="87.4" y="46.4" transform="rotate(-90 87.4 46.4)">1</text>
<text x="204.4" y="45.5">13</text>
<text x="204.4" y="42.9">14</text>
<text x="225.4" y="45.5">2</text>
<text x="225.4" y="42.9">3</text>
<text x="91.7" y="49.3">2</text>
<text x="169.5" y="53.1">2</text>
<text x="175" y="50.2" transform="rotate(-90 175 50.2)">1</text>
<text x="204.4" y="50.5">15</text>
<text x="224.7" y="53.1">10</text>
<text x="225.4" y="48">4</text>
<text x="225.4" y="50.5">7</text>
<text x="87.4" y="54" transform="rotate(-90 87.4 54)">3</text>
<text x="116.8" y="58.2">2</text>
<text x="128" y="55.3" transform="rotate(-90 128 55.3)">8</text>
<text x="138.4" y="58.2">3</text>
<text x="175" y="57.9" transform="rotate(-90 175 57.9)">3</text>
<text x="225.4" y="55.6">1</text>
<text x="225.4" y="58.2">5</text>
<text x="96.3" y="65.5" transform="rotate(-90 96.3 65.5)">1</text>
<text x="116.8" y="63.2">5</text>
<text x="138.4" y="63.2">7</text>
<text x="224.7" y="65.8">11</text>
<text x="225.4" y="60.7">6</text>
<text x="225.4" y="63.2">9</text>
<text x="90.7" y="68.3">2</text>
<text x="116.8" y="68.3">4</text>
<text x="138.4" y="68.3">6</text>
<text x="224.7" y="70.9">12</text>
<text x="96.3" y="73.1" transform="rotate(-90 96.3 73.1)">3</text>
<text x="128" y="73.1" transform="rotate(-90 128 73.1)">1</text>
<text x="215.6" y="76.9" transform="rotate(-90 215.6 76.9)">8</text>
<text x="87.4" y="88.3" transform="rotate(-90 87.4 88.3)">1</text>
<text x="81.8" y="91.2">2</text>
<text x="87.4" y="96" transform="rotate(-90 87.4 96)">3</text>
<text x="204.4" y="100.1">14</text>
<text x="215.6" y="96.6" transform="rotate(-90 215.6 96.6)">16</text>
<text x="225.4" y="100.1">3</text>
<text x="204.4" y="102.6">13</text>
<text x="204.4" y="107.7">15</text>
<text x="225.4" y="102.6">2</text>
<text x="225.4" y="105.2">4</text>
<text x="225.4" y="107.7">7</text>
<text x="137.7" y="112.8">1</text>
<text x="224.7" y="110.2">10</text>
<text x="225.4" y="112.8">1</text>
<text x="123.1" y="117.9">1</text>
<text x="123.1" y="115.3">2</text>
<text x="130.1" y="115.3">2</text>
<text x="137.7" y="117.9">3</text>
<text x="225.4" y="115.3">5</text>
<text x="225.4" y="117.9">6</text>
<text x="130.1" y="125.5">5</text>
<text x="137.7" y="122.9">4</text>
<text x="224.7" y="122.9">11</text>
<text x="225.4" y="120.4">9</text>
<text x="137.7" y="128">6</text>
<text x="224.7" y="128">12</text>
<text x="215.6" y="134.1" transform="rotate(-90 215.6 134.1)">8</text>
</g>
<g font-size="1.8" fill="#0000c2">
<text x="61.9" y="51.9">Start</text>
<text x="63.6" y="71.2">Stop</text>
<text x="47.3" y="72.5">Reset</text>
<text x="107" y="117.7">9V</text>
<text x="110.5" y="117.7">battery</text>
</g>
</svg>
